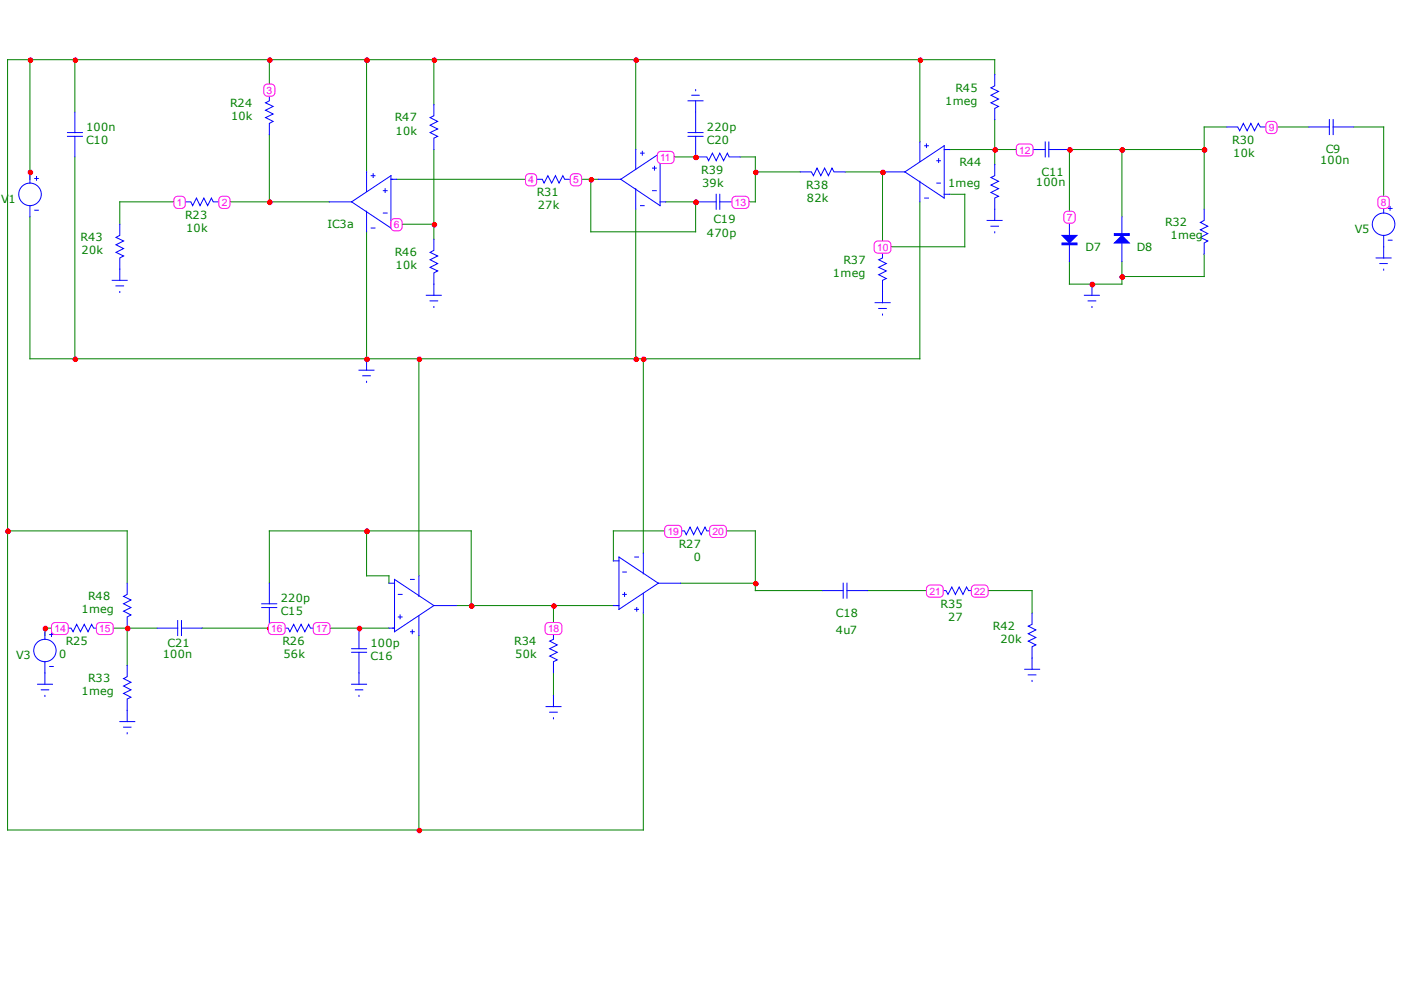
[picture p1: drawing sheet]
<svg xmlns="http://www.w3.org/2000/svg" width="297mm" height="210mm" viewBox="0 0 297 210" stroke-linecap="round" stroke-linejoin="round" font-family="sans-serif">
<g fill="none" stroke="#008000" stroke-width=".21">
<path d="M6.3 12.7v25.3M15.9 12.7v11M57.1 12.7v6.3M77.7 12.7v23.7M92 12.7v9.5M134.8 12.7v19M195 12.7v17.4M210.9 15.8v-3.1h-209.3v163.3h134.8v-46M15.9 33.3v42.8M57.1 28.5v14.3M84.1 38h28.5M92 31.7v19"/>
<path d="M122.1 38h4.8M125.3 38v11.1h22.2v-6.3h-6.4M141.1 33.3h6.4M157 33.3h3.1v9.5h-3.1M160.1 36.4h9.6M179.2 36.4h7.9v15.9h17.5v-11.1h-3.2M201.4 31.7h15.9M210.9 25.4v9.5M237.9 31.7v14.3M255.3 31.7h-28.6v14.3M260.1 26.9h-4.8v17.5M269.6 26.9h7.9"/>
<path d="M287 26.9h6.4v15.9M38.1 42.8h-12.7v4.7M47.6 42.8h22.2M77.7 49.1v27M84.1 47.5h7.9M134.8 44.4v31.7M195 42.8v33.3h-188.7v-30.1M226.7 55.5v4.7h11.2v-4.7M255.3 53.9v4.7h-17.4M88.8 76.1v46M136.4 76.1v41.2M1.6 112.6h25.4v11.1"/>
<path d="M77.7 112.6v9.5h4.8v1.6M144.3 112.6h-14.3v6.3M152.2 112.6h7.9v12.6h14.3M12.7 133.2h-3.2v1.5M22.2 133.2h11.1M27 133.2v7.9M42.8 133.2h15.9M57.1 123.7v-11.1h42.8v15.8M68.2 133.2h14.3M88.8 134.7v41.3M96.7 128.4h33.3M117.3 128.4v4.8"/>
<path d="M144.3 123.7h15.8M183.9 125.2h14.3M207.7 125.2h11.1v4.8M117.3 142.7v4.7"/>
</g>
<g fill="none" stroke="#00f" stroke-width=".21">
<path d="M57.1 19v2.4l-.8 .4 1.6 .8-1.6 .8 1.6 .8-1.6 .7 1.6 .8-.8 .5v2.3M6.3 36.4v2.4M7.4 37.8h.7M7.7 37.4v.8M77.7 36.4v4.2M78.7 37.3h.8M79.1 36.8v.8M82.9 38h1.2M112.6 38h2.4l.4 .8 .8-1.5 .8 1.5 .8-1.5 .7 1.5 .8-1.5 .4 .7h2.4M6.3 43.6v2.4M7.4 44.6h.7M38.1 42.8h2.4l.3 .8 .9-1.6 .7 1.6 .8-1.6 .8 1.6 .8-1.6 .4 .8h2.4"/>
<path d="M69.8 42.8h4.7M74.5 42.8l8.4-5.5v11zM77.7 44.8v4.3M78.7 48.3h.8M81.3 40.4h.8M81.3 45.2h.8M81.7 40v.8M82.9 47.5h1.2M225.2 51.5h3.1v.4h-3.1zM226.7 46v3.9M226.7 51.5v4"/>
<circle cx="6.4" cy="41.2" r="2.39"/>
</g>
<path d="M225.2 51.7h3.1" fill="none" stroke="#00f" stroke-width=".38"/>
<path d="M225.2 49.9h3.1l-1.6 1.6z" fill="#00f"/>
<path d="M225.2 49.9h3.1l-1.6 1.6zM236.3 49.5h3.1v.4h-3.1zM237.9 46v3.9M237.9 51.5v4" fill="none" stroke="#00f" stroke-width=".21"/>
<path d="M236.3 49.7h3.1" fill="none" stroke="#00f" stroke-width=".38"/>
<path d="M236.3 51.5l1.6-1.6 1.5 1.6z" fill="#00f"/>
<g fill="none" stroke="#00f" stroke-width=".21">
<path d="M147.5 19h.1M210.9 15.8v2.4l-.8 .4 1.6 .8-1.6 .8 1.6 .8-1.6 .8 1.6 .8-.8 .4v2.4M14.3 28.9h3.2M14.3 28.1h3.2M15.9 23.7v4.4M15.9 28.9v4.4M92 22.2v2.4l-.8 .3 1.6 .8-1.6 .8 1.6 .8-1.6 .8 1.6 .8-.8 .4v2.4M126.9 38h4.7M131.6 38l8.4-5.5v11.1zM134.8 31.7v4.2M135.8 32.5h.8M136.2 32.1v.8"/>
<path d="M138.3 35.6h.8M138.8 35.3v.8M140 33.3h1.1M145.9 28.9h3.2M145.9 28.1h3.2M145.9 21.4h3.2M146.7 20.2h1.5M147.5 28.9v4.4h2.4l.3 .8 .8-1.6 .8 1.6 .8-1.6 .8 1.6 .8-1.6 .4 .8h2.4M147.5 21.4v6.7M169.7 36.4h2.3l.5 .9 .7-1.7 .8 1.7 .8-1.7 .8 1.7 .8-1.7 .4 .8h2.4M187.1 36.4h4.8M191.9 36.4l8.3-5.5v11.1z"/>
<path d="M195 30.1v4.1M195 38.4v4.4M196 30.9h.8M196.4 30.5v.8M198.6 34.1h.8M198.6 38.8h.8M199 33.7v.8M200.2 31.7h1.2M210.9 34.9v2.4l-.8 .3 1.6 .8-1.6 .8 1.6 .8-1.6 .8 1.6 .8-.8 .4v4.7M217.3 31.7h4.3M221.6 30.1v3.2M222.4 31.7h4.3"/>
<path d="M222.4 30.1v3.2M260.1 26.9h2.3l.4 .8 .8-1.5 .8 1.5 .8-1.5 .8 1.5 .8-1.5 .4 .7h2.4M277.5 26.9h4.4M281.9 25.4v3.1M282.7 26.9h4.3M282.7 25.4v3.1M23.8 59.4h3.2M25.4 47.5v2.4l-.8 .4 1.6 .8-1.6 .8 1.6 .8-1.6 .8 1.6 .8-.8 .4v4.7M92 50.7v2.4l-.8 .4 1.6 .8-1.6 .8 1.6 .8-1.6 .8 1.6 .7-.8 .5v4.7M134.8 40v4.4M135.8 43.6h.8M138.3 40.4h.8"/>
<path d="M140 42.8h1.1M147.5 42.8h4.3M151.8 41.2v3.2M152.6 42.8h4.4M152.6 41.2v3.2M187.1 52.3v2.4l-.8 .4 1.6 .8-1.6 .8 1.6 .7-1.6 .9 1.6 .8-.8 .3v4.8M196 42h.8M200.2 41.2h1.2M209.3 46.7h3.2M210.1 48h1.6M210.9 49.1h.1M236.3 51.5l1.6-1.6 1.5 1.6z"/>
<path d="M255.3 44.4v2.3l-.8 .5 1.6 .8-1.6 .7 1.6 .8-1.6 .8 1.6 .8-.8 .4v2.4M291.8 54.7h3.1M292.6 55.9h1.5M293.4 57.1h.1M293.4 42.8v2.4M293.4 49.9v4.8M294.3 50.9h.8M294.3 44.2h.8M294.7 43.8v.8M24.6 60.6h1.6M25.4 61.8h.1M76.1 78.5h3.2"/>
<path d="M76.9 79.7h1.6M77.7 76.1v2.4M90.4 62.6h3.2M91.2 63.8h1.6M92 65h.1M185.5 64.2h3.2M186.3 65.4h1.6M187.1 66.6h.1M229.9 62.6h3.2M230.7 63.8h1.6M231.5 65h.1M231.5 60.2v2.4"/>
<path d="M77.7 80.9h.1M130 118.9h1.2M131.2 118.1l8.4 5.6-8.4 5.5zM134.6 118.1h.8M136.4 117.3v4.4M142.7 112.6h2.4l.4 .8 .8-1.6 .8 1.6 .8-1.6 .8 1.6 .8-1.6 .4 .8h2.3M9.5 133.2v2.4M10.5 134.5h.8M10.9 134.2v.8M12.7 133.2h2.4l.4 .7 .8-1.5 .8 1.5 .8-1.5 .8 1.5 .7-1.5 .5 .8h2.3M27 123.7v2.3l-.8 .4 1.6 .8-1.6 .8 1.6 .8-1.6 .8 1.6 .8-.8 .4v2.4M33.3 133.2h4.4"/>
<path d="M37.7 131.6v3.1M38.5 133.2h4.3M38.5 131.6v3.1M55.5 128.8h3.2M55.5 128h3.2M57.1 123.7v4.3M57.1 128.8v4.4M58.7 133.2h2.4l.4 .7 .8-1.5 .7 1.5 .8-1.5 .8 1.5 .8-1.5 .4 .8h2.4M74.5 138.3h3.2M74.5 137.5h3.2M76.1 133.2v4.3M76.1 138.3v6.8"/>
<path d="M82.5 123.7h1.1M82.5 133.2h1.1M83.6 122.9l8.4 5.5-8.4 5.5zM84.5 130.8h.8M84.5 126h.8M84.8 130.4v.8M87 133.9h.8M87 122.9h.8M87.4 133.6v.8M88.8 122.1v4.3M88.8 130.6v4.1M92 128.4h4.7"/>
<path d="M117.3 133.2v2.4l-.8 .3 1.6 .8-1.6 .8 1.6 .8-1.6 .8 1.6 .8-.8 .4v2.4M130 128.4h1.2M132 126h.8M132 121.3h.8M132.4 125.6v.8M134.6 129.2h.8M135 128.8v.8M136.4 125.8v4.2M139.6 123.7h4.7M174.4 125.2h4.4M178.8 123.7v3.1M179.6 125.2h4.3"/>
<path d="M179.6 123.7v3.1M198.2 125.2h2.4l.4 .8 .8-1.5 .8 1.5 .8-1.5 .8 1.5 .7-1.5 .5 .7h2.3M218.8 130v2.4l-.8 .4 1.6 .8-1.6 .8 1.6 .8-1.6 .7 1.6 .8-.8 .4v4.8M8 145.1h3.1M8.8 146.3h1.5M9.5 147.4h.1M9.5 140.3v4.8M10.5 141.3h.8M25.4 153h3.2M26.2 154.2h1.6M27 141.1v2.4l-.8 .4 1.6 .8-1.6 .8 1.6 .8-1.6 .7 1.6 .8-.8 .4v4.8M27 155.4h.1"/>
<path d="M74.5 145.1h3.2M75.3 146.3h1.6M76.1 147.4h.1M115.8 149.8h3.2M116.5 151h1.6M117.3 152.2h.1M117.3 147.4v2.4M217.3 141.9h3.1M218 143.1h1.6M218.8 144.3h.1"/>
<circle cx="293.4" cy="47.5" r="2.38"/>
<circle cx="9.5" cy="137.9" r="2.37"/>
</g>
<circle cx="6.5" cy="12.8" r=".49" fill="#f00"/>
<circle cx="6.5" cy="12.8" r=".49" fill="none" stroke="#f00" stroke-width=".21"/>
<circle cx="16" cy="12.8" r=".49" fill="#f00"/>
<circle cx="16" cy="12.8" r=".49" fill="none" stroke="#f00" stroke-width=".21"/>
<circle cx="57.2" cy="12.8" r=".49" fill="#f00"/>
<circle cx="57.2" cy="12.8" r=".49" fill="none" stroke="#f00" stroke-width=".21"/>
<circle cx="77.8" cy="12.8" r=".49" fill="#f00"/>
<circle cx="77.8" cy="12.8" r=".49" fill="none" stroke="#f00" stroke-width=".21"/>
<circle cx="92.1" cy="12.8" r=".49" fill="#f00"/>
<circle cx="92.1" cy="12.8" r=".49" fill="none" stroke="#f00" stroke-width=".21"/>
<circle cx="134.9" cy="12.8" r=".49" fill="#f00"/>
<circle cx="134.9" cy="12.8" r=".49" fill="none" stroke="#f00" stroke-width=".21"/>
<circle cx="195.1" cy="12.8" r=".49" fill="#f00"/>
<circle cx="195.1" cy="12.8" r=".49" fill="none" stroke="#f00" stroke-width=".21"/>
<circle cx="211" cy="31.8" r=".5" fill="#f00"/>
<circle cx="211" cy="31.8" r=".5" fill="none" stroke="#f00" stroke-width=".21"/>
<circle cx="226.9" cy="31.8" r=".51" fill="#f00"/>
<circle cx="226.9" cy="31.8" r=".51" fill="none" stroke="#f00" stroke-width=".21"/>
<circle cx="238" cy="31.8" r=".5" fill="#f00"/>
<circle cx="238" cy="31.8" r=".5" fill="none" stroke="#f00" stroke-width=".21"/>
<circle cx="255.4" cy="31.8" r=".5" fill="#f00"/>
<circle cx="255.4" cy="31.8" r=".5" fill="none" stroke="#f00" stroke-width=".21"/>
<circle cx="147.6" cy="33.4" r=".49" fill="#f00"/>
<circle cx="147.6" cy="33.4" r=".49" fill="none" stroke="#f00" stroke-width=".21"/>
<circle cx="6.5" cy="36.6" r=".49" fill="#f00"/>
<circle cx="6.5" cy="36.6" r=".49" fill="none" stroke="#f00" stroke-width=".21"/>
<circle cx="160.3" cy="36.6" r=".49" fill="#f00"/>
<circle cx="160.3" cy="36.6" r=".49" fill="none" stroke="#f00" stroke-width=".21"/>
<circle cx="187.2" cy="36.6" r=".49" fill="#f00"/>
<circle cx="187.2" cy="36.6" r=".49" fill="none" stroke="#f00" stroke-width=".21"/>
<circle cx="125.4" cy="38.1" r=".49" fill="#f00"/>
<circle cx="125.4" cy="38.1" r=".49" fill="none" stroke="#f00" stroke-width=".21"/>
<circle cx="57.2" cy="42.9" r=".5" fill="#f00"/>
<circle cx="57.2" cy="42.9" r=".5" fill="none" stroke="#f00" stroke-width=".21"/>
<circle cx="147.6" cy="42.9" r=".5" fill="#f00"/>
<circle cx="147.6" cy="42.9" r=".5" fill="none" stroke="#f00" stroke-width=".21"/>
<circle cx="92.1" cy="47.6" r=".49" fill="#f00"/>
<circle cx="92.1" cy="47.6" r=".49" fill="none" stroke="#f00" stroke-width=".21"/>
<circle cx="238" cy="58.7" r=".49" fill="#f00"/>
<circle cx="238" cy="58.7" r=".49" fill="none" stroke="#f00" stroke-width=".21"/>
<circle cx="231.6" cy="60.3" r=".5" fill="#f00"/>
<circle cx="231.6" cy="60.3" r=".5" fill="none" stroke="#f00" stroke-width=".21"/>
<circle cx="16" cy="76.2" r=".49" fill="#f00"/>
<circle cx="16" cy="76.2" r=".49" fill="none" stroke="#f00" stroke-width=".21"/>
<circle cx="77.8" cy="76.2" r=".49" fill="#f00"/>
<circle cx="77.8" cy="76.2" r=".49" fill="none" stroke="#f00" stroke-width=".21"/>
<circle cx="88.9" cy="76.2" r=".49" fill="#f00"/>
<circle cx="88.9" cy="76.2" r=".49" fill="none" stroke="#f00" stroke-width=".21"/>
<circle cx="134.9" cy="76.2" r=".49" fill="#f00"/>
<circle cx="134.9" cy="76.2" r=".49" fill="none" stroke="#f00" stroke-width=".21"/>
<circle cx="136.5" cy="76.2" r=".5" fill="#f00"/>
<circle cx="136.5" cy="76.2" r=".5" fill="none" stroke="#f00" stroke-width=".21"/>
<circle cx="1.7" cy="112.7" r=".5" fill="#f00"/>
<circle cx="1.7" cy="112.7" r=".5" fill="none" stroke="#f00" stroke-width=".21"/>
<circle cx="77.8" cy="112.7" r=".5" fill="#f00"/>
<circle cx="77.8" cy="112.7" r=".5" fill="none" stroke="#f00" stroke-width=".21"/>
<circle cx="160.3" cy="123.8" r=".49" fill="#f00"/>
<circle cx="160.3" cy="123.8" r=".49" fill="none" stroke="#f00" stroke-width=".21"/>
<circle cx="100" cy="128.5" r=".49" fill="#f00"/>
<circle cx="100" cy="128.5" r=".49" fill="none" stroke="#f00" stroke-width=".21"/>
<circle cx="117.4" cy="128.5" r=".49" fill="#f00"/>
<circle cx="117.4" cy="128.5" r=".49" fill="none" stroke="#f00" stroke-width=".21"/>
<circle cx="9.6" cy="133.3" r=".49" fill="#f00"/>
<circle cx="9.6" cy="133.3" r=".49" fill="none" stroke="#f00" stroke-width=".21"/>
<circle cx="27.1" cy="133.3" r=".49" fill="#f00"/>
<circle cx="27.1" cy="133.3" r=".49" fill="none" stroke="#f00" stroke-width=".21"/>
<circle cx="57.2" cy="133.3" r=".5" fill="#f00"/>
<circle cx="57.2" cy="133.3" r=".5" fill="none" stroke="#f00" stroke-width=".21"/>
<circle cx="76.2" cy="133.3" r=".49" fill="#f00"/>
<circle cx="76.2" cy="133.3" r=".49" fill="none" stroke="#f00" stroke-width=".21"/>
<circle cx="88.9" cy="176.1" r=".49" fill="#f00"/>
<circle cx="88.9" cy="176.1" r=".49" fill="none" stroke="#f00" stroke-width=".21"/>
<path d="M37.1 41.8a1.6 1.6 0 0 1 2.1 .3 1.74 1.74 0 0 1-.4 2 1.56 1.56 0 0 1-1.9-.4 2.05 2.05 0 0 1 .2-1.9z" fill-rule="evenodd" fill="#fff"/>
<path d="M37.1 41.8a1.6 1.6 0 0 1 2.1 .3 1.74 1.74 0 0 1-.4 2 1.56 1.56 0 0 1-1.9-.4 2.05 2.05 0 0 1 .2-1.9z" fill="none" stroke="#f0f" stroke-width=".21"/>
<path d="M46.6 41.8a1.55 1.55 0 0 1 2.1 .3 1.83 1.83 0 0 1-.4 2 1.56 1.56 0 0 1-1.8-.4 2.17 2.17 0 0 1 .1-1.9z" fill-rule="evenodd" fill="#fff"/>
<path d="M46.6 41.8a1.55 1.55 0 0 1 2.1 .3 1.83 1.83 0 0 1-.4 2 1.56 1.56 0 0 1-1.8-.4 2.17 2.17 0 0 1 .1-1.9z" fill="none" stroke="#f0f" stroke-width=".21"/>
<path d="M56.1 18a1.55 1.55 0 0 1 2.1 .3 1.78 1.78 0 0 1-.4 2 1.55 1.55 0 0 1-1.8-.4 2.27 2.27 0 0 1 .1-1.9z" fill-rule="evenodd" fill="#fff"/>
<path d="M56.1 18a1.55 1.55 0 0 1 2.1 .3 1.78 1.78 0 0 1-.4 2 1.55 1.55 0 0 1-1.8-.4 2.27 2.27 0 0 1 .1-1.9z" fill="none" stroke="#f0f" stroke-width=".21"/>
<path d="M111.6 37.1a1.51 1.51 0 0 1 2.1 .2 1.77 1.77 0 0 1-.4 2.1 1.54 1.54 0 0 1-1.8-.5 2.27 2.27 0 0 1 .1-1.8z" fill-rule="evenodd" fill="#fff"/>
<path d="M111.6 37.1a1.51 1.51 0 0 1 2.1 .2 1.77 1.77 0 0 1-.4 2.1 1.54 1.54 0 0 1-1.8-.5 2.27 2.27 0 0 1 .1-1.8z" fill="none" stroke="#f0f" stroke-width=".21"/>
<path d="M121.1 37.1a1.52 1.52 0 0 1 2.1 .2 1.72 1.72 0 0 1-.4 2.1 1.6 1.6 0 0 1-1.8-.5 2.1 2.1 0 0 1 .1-1.8z" fill-rule="evenodd" fill="#fff"/>
<path d="M121.1 37.1a1.52 1.52 0 0 1 2.1 .2 1.72 1.72 0 0 1-.4 2.1 1.6 1.6 0 0 1-1.8-.5 2.1 2.1 0 0 1 .1-1.8z" fill="none" stroke="#f0f" stroke-width=".21"/>
<path d="M83.1 46.6a1.54 1.54 0 0 1 2.1 .2 1.74 1.74 0 0 1-.4 2.1 1.52 1.52 0 0 1-1.9-.4 2.34 2.34 0 0 1 .2-1.9z" fill-rule="evenodd" fill="#fff"/>
<path d="M83.1 46.6a1.54 1.54 0 0 1 2.1 .2 1.74 1.74 0 0 1-.4 2.1 1.52 1.52 0 0 1-1.9-.4 2.34 2.34 0 0 1 .2-1.9z" fill="none" stroke="#f0f" stroke-width=".21"/>
<path d="M225.8 45a1.6 1.6 0 0 1 2.1 .3 2.04 2.04 0 0 1-.2 1.8 1.6 1.6 0 0 1-2.1-.2 2.04 2.04 0 0 1 .2-1.9z" fill-rule="evenodd" fill="#fff"/>
<path d="M225.8 45a1.6 1.6 0 0 1 2.1 .3 2.04 2.04 0 0 1-.2 1.8 1.6 1.6 0 0 1-2.1-.2 2.04 2.04 0 0 1 .2-1.9z" fill="none" stroke="#f0f" stroke-width=".21"/>
<path d="M292.4 41.8a1.6 1.6 0 0 1 2.1 .3 1.74 1.74 0 0 1-.4 2 1.56 1.56 0 0 1-1.9-.4 2.05 2.05 0 0 1 .2-1.9z" fill-rule="evenodd" fill="#fff"/>
<path d="M292.4 41.8a1.6 1.6 0 0 1 2.1 .3 1.74 1.74 0 0 1-.4 2 1.56 1.56 0 0 1-1.9-.4 2.05 2.05 0 0 1 .2-1.9z" fill="none" stroke="#f0f" stroke-width=".21"/>
<path d="M268.6 26a1.5 1.5 0 0 1 2.1 .2 1.72 1.72 0 0 1-.4 2.1 1.52 1.52 0 0 1-1.9-.5 2.27 2.27 0 0 1 .2-1.8z" fill-rule="evenodd" fill="#fff"/>
<path d="M268.6 26a1.5 1.5 0 0 1 2.1 .2 1.72 1.72 0 0 1-.4 2.1 1.52 1.52 0 0 1-1.9-.5 2.27 2.27 0 0 1 .2-1.8z" fill="none" stroke="#f0f" stroke-width=".21"/>
<path d="M185.6 51.3l.5-.2h2a.8 .8 0 0 1 .8 .8v1a.76 .76 0 0 1-.8 .8h-2a.77 .77 0 0 1-.8-.8v-1z" fill-rule="evenodd" fill="#fff"/>
<path d="M185.6 51.3l.5-.2h2a.8 .8 0 0 1 .8 .8v1a.76 .76 0 0 1-.8 .8h-2a.77 .77 0 0 1-.8-.8v-1z" fill="none" stroke="#f0f" stroke-width=".21"/>
<path d="M139.6 32.3l.6-.2h1.9a.78 .78 0 0 1 .8 .8v1a.8 .8 0 0 1-.8 .8h-1.9a.8 .8 0 0 1-.8-.8v-1z" fill-rule="evenodd" fill="#fff"/>
<path d="M139.6 32.3l.6-.2h1.9a.78 .78 0 0 1 .8 .8v1a.8 .8 0 0 1-.8 .8h-1.9a.8 .8 0 0 1-.8-.8v-1z" fill="none" stroke="#f0f" stroke-width=".21"/>
<path d="M215.7 30.7l.5-.2h2a.77 .77 0 0 1 .8 .8v1a.77 .77 0 0 1-.8 .8h-2a.76 .76 0 0 1-.7-.8v-1z" fill-rule="evenodd" fill="#fff"/>
<path d="M215.7 30.7l.5-.2h2a.77 .77 0 0 1 .8 .8v1a.77 .77 0 0 1-.8 .8h-2a.76 .76 0 0 1-.7-.8v-1z" fill="none" stroke="#f0f" stroke-width=".21"/>
<path d="M155.4 41.8l.6-.2h2a.8 .8 0 0 1 .8 .8v1a.83 .83 0 0 1-.8 .8h-2a.83 .83 0 0 1-.8-.8v-1z" fill-rule="evenodd" fill="#fff"/>
<path d="M155.4 41.8l.6-.2h2a.8 .8 0 0 1 .8 .8v1a.83 .83 0 0 1-.8 .8h-2a.83 .83 0 0 1-.8-.8v-1z" fill="none" stroke="#f0f" stroke-width=".21"/>
<path d="M11.1 132.2l.6-.2h2a.76 .76 0 0 1 .8 .8v1a.76 .76 0 0 1-.8 .7h-2a.77 .77 0 0 1-.8-.7v-1z" fill-rule="evenodd" fill="#fff"/>
<path d="M11.1 132.2l.6-.2h2a.76 .76 0 0 1 .8 .8v1a.76 .76 0 0 1-.8 .7h-2a.77 .77 0 0 1-.8-.7v-1z" fill="none" stroke="#f0f" stroke-width=".21"/>
<path d="M20.7 132.2l.5-.2h2a.77 .77 0 0 1 .8 .8v1a.77 .77 0 0 1-.8 .7h-2a.77 .77 0 0 1-.8-.7v-1z" fill-rule="evenodd" fill="#fff"/>
<path d="M20.7 132.2l.5-.2h2a.77 .77 0 0 1 .8 .8v1a.77 .77 0 0 1-.8 .7h-2a.77 .77 0 0 1-.8-.7v-1z" fill="none" stroke="#f0f" stroke-width=".21"/>
<path d="M57.1 132.2l.6-.2h2a.76 .76 0 0 1 .7 .8v1a.76 .76 0 0 1-.7 .7h-2a.8 .8 0 0 1-.8-.7v-1z" fill-rule="evenodd" fill="#fff"/>
<path d="M57.1 132.2l.6-.2h2a.76 .76 0 0 1 .7 .8v1a.76 .76 0 0 1-.7 .7h-2a.8 .8 0 0 1-.8-.7v-1z" fill="none" stroke="#f0f" stroke-width=".21"/>
<path d="M66.6 132.2l.6-.2h2a.77 .77 0 0 1 .8 .8v1a.77 .77 0 0 1-.8 .7h-2a.77 .77 0 0 1-.8-.7v-1z" fill-rule="evenodd" fill="#fff"/>
<path d="M66.6 132.2l.6-.2h2a.77 .77 0 0 1 .8 .8v1a.77 .77 0 0 1-.8 .7h-2a.77 .77 0 0 1-.8-.7v-1z" fill="none" stroke="#f0f" stroke-width=".21"/>
<path d="M115.8 132.2l.6-.2h2a.76 .76 0 0 1 .7 .8v1a.76 .76 0 0 1-.7 .7h-2a.77 .77 0 0 1-.8-.7v-1z" fill-rule="evenodd" fill="#fff"/>
<path d="M115.8 132.2l.6-.2h2a.76 .76 0 0 1 .7 .8v1a.76 .76 0 0 1-.7 .7h-2a.77 .77 0 0 1-.8-.7v-1z" fill="none" stroke="#f0f" stroke-width=".21"/>
<path d="M141.2 111.6l.5-.2h2a.8 .8 0 0 1 .8 .7v1.1a.83 .83 0 0 1-.8 .8h-2a.83 .83 0 0 1-.8-.8v-1.1z" fill-rule="evenodd" fill="#fff"/>
<path d="M141.2 111.6l.5-.2h2a.8 .8 0 0 1 .8 .7v1.1a.83 .83 0 0 1-.8 .8h-2a.83 .83 0 0 1-.8-.8v-1.1z" fill="none" stroke="#f0f" stroke-width=".21"/>
<path d="M150.7 111.6l.6-.2h1.9a.76 .76 0 0 1 .8 .7v1.1a.8 .8 0 0 1-.8 .8h-1.9a.8 .8 0 0 1-.9-.8v-1.1z" fill-rule="evenodd" fill="#fff"/>
<path d="M150.7 111.6l.6-.2h1.9a.76 .76 0 0 1 .8 .7v1.1a.8 .8 0 0 1-.8 .8h-1.9a.8 .8 0 0 1-.9-.8v-1.1z" fill="none" stroke="#f0f" stroke-width=".21"/>
<path d="M196.7 124.3l.5-.3h2a.8 .8 0 0 1 .8 .8v1a.77 .77 0 0 1-.8 .8h-2a.8 .8 0 0 1-.8-.8v-1z" fill-rule="evenodd" fill="#fff"/>
<path d="M196.7 124.3l.5-.3h2a.8 .8 0 0 1 .8 .8v1a.77 .77 0 0 1-.8 .8h-2a.8 .8 0 0 1-.8-.8v-1z" fill="none" stroke="#f0f" stroke-width=".21"/>
<path d="M206.2 124.3l.6-.3h1.9a.8 .8 0 0 1 .8 .8v1a.78 .78 0 0 1-.8 .8h-1.9a.78 .78 0 0 1-.9-.8v-1z" fill-rule="evenodd" fill="#fff"/>
<path d="M206.2 124.3l.6-.3h1.9a.8 .8 0 0 1 .8 .8v1a.78 .78 0 0 1-.8 .8h-1.9a.78 .78 0 0 1-.9-.8v-1z" fill="none" stroke="#f0f" stroke-width=".21"/>
<g font-size="2.4" fill="#008000">
<text x="48.8" y="22.6">R24</text>
<text x="200.4" y="22.2">1meg</text>
<text x="202.6" y="19.4">R45</text>
<text x="18.3" y="27.7">100n</text>
<text x="49" y="25.4">10k</text>
<text x="83.7" y="25.7">R47</text>
<text x="83.9" y="28.5">10k</text>
<text x="149.9" y="27.7">220p</text>
<text x="18.3" y="30.5">C10</text>
<text x="149.9" y="30.5">C20</text>
<text x="203.4" y="35.3">R44</text>
<text x="261.3" y="30.5">R30</text>
<text x="261.4" y="33.3">10k</text>
<text x="279.9" y="34.7">100n</text>
<text x="281.1" y="32.5">C9</text>
<text x="113.8" y="41.6">R31</text>
<text x="148.7" y="36.9">R39</text>
<text x="148.9" y="39.6">39k</text>
<text x="170.9" y="40">R38</text>
<text x="201" y="39.6">1meg</text>
<text x="219.6" y="39.5">100n</text>
<text x="220.8" y="37.3">C11</text>
<text x=".3" y="43">V1</text>
<text x="39.3" y="46.4">R23</text>
<text x="114" y="44.4">27k</text>
<text x="151.3" y="47.4">C19</text>
<text x="171.1" y="42.8">82k</text>
<text x="247" y="48">R32</text>
<text x="17.1" y="51.1">R43</text>
<text x="17.3" y="53.9">20k</text>
<text x="39.5" y="49.1">10k</text>
<text x="69.4" y="48.3">IC3a</text>
<text x="149.9" y="50.3">470p</text>
<text x="230.2" y="53.1">D7</text>
<text x="241" y="53.3">D8</text>
<text x="248.2" y="50.7">1meg</text>
<text x="287.2" y="49.4">V5</text>
<text x="83.7" y="54.3">R46</text>
<text x="83.9" y="57.1">10k</text>
<text x="176.6" y="58.7">1meg</text>
<text x="178.8" y="55.9">R37</text>
<text x="143.9" y="116.1">R27</text>
<text x="147.1" y="118.9">0</text>
<text x="17.3" y="130">1meg</text>
<text x="18.7" y="127.3">R48</text>
<text x="59.5" y="130.4">C15</text>
<text x="59.5" y="127.6">220p</text>
<text x="177.2" y="130.8">C18</text>
<text x="199.4" y="128.8">R35</text>
<text x="201" y="131.6">27</text>
<text x="13.9" y="136.7">R25</text>
<text x="35.5" y="137.2">C21</text>
<text x="59.9" y="136.7">R26</text>
<text x="78.5" y="137.2">100p</text>
<text x="109" y="136.7">R34</text>
<text x="177.2" y="134.4">4u7</text>
<text x="210.5" y="133.6">R42</text>
<text x="212.1" y="136.4">20k</text>
<text x="3.4" y="139.7">V3</text>
<text x="12.5" y="139.5">0</text>
<text x="34.5" y="139.5">100n</text>
<text x="60.1" y="139.5">56k</text>
<text x="78.5" y="139.9">C16</text>
<text x="109.3" y="139.5">50k</text>
<text x="17.3" y="147.4">1meg</text>
<text x="18.7" y="144.7">R33</text>
</g>
<g font-size="2.2" fill="#f0f">
<text x="56.5" y="19.9">3</text>
<text x="269" y="27.8">9</text>
<text x="140" y="34.1">11</text>
<text x="216.1" y="32.6">12</text>
<text x="112" y="38.9">4</text>
<text x="121.5" y="38.9">5</text>
<text x="37.5" y="43.6">1</text>
<text x="47" y="43.6">2</text>
<text x="155.8" y="43.6">13</text>
<text x="226.2" y="46.8">7</text>
<text x="292.8" y="43.6">8</text>
<text x="83.5" y="48.4">6</text>
<text x="186" y="53.2">10</text>
<text x="141.6" y="113.4">19</text>
<text x="151.1" y="113.4">20</text>
<text x="197.1" y="126.1">21</text>
<text x="206.5" y="126.1">22</text>
<text x="11.6" y="134">14</text>
<text x="21" y="134">15</text>
<text x="57.5" y="134">16</text>
<text x="67" y="134">17</text>
<text x="116.2" y="134">18</text>
</g>
</svg>
